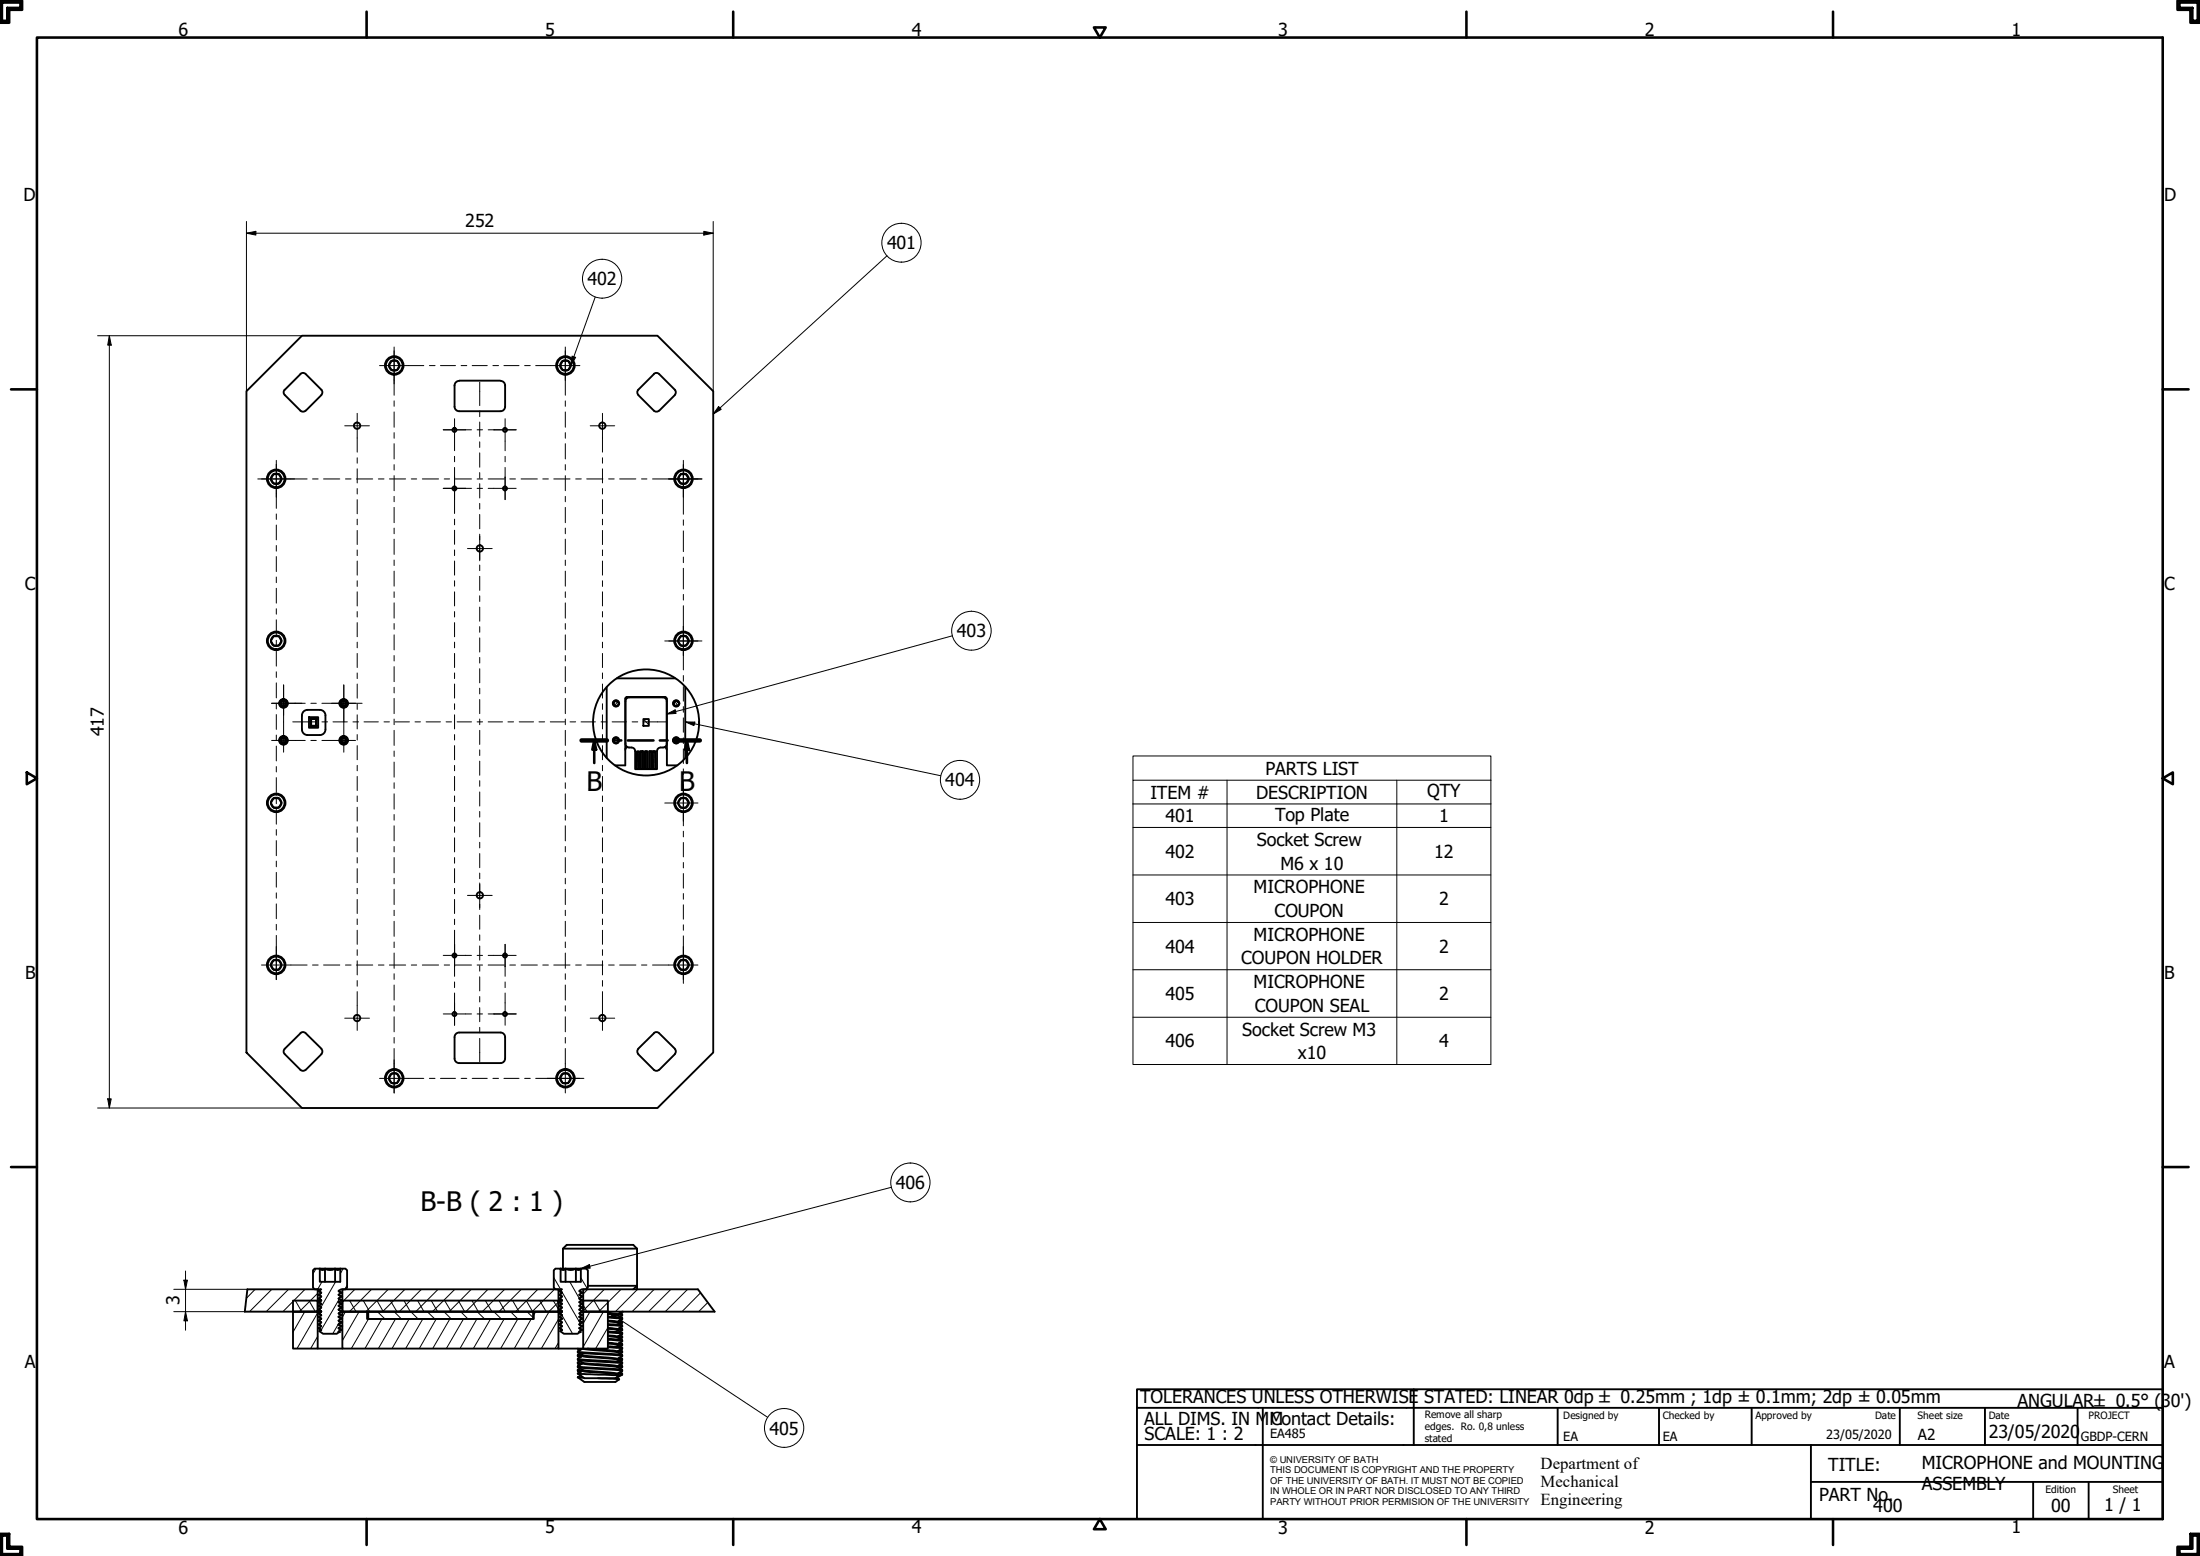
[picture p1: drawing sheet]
<svg xmlns="http://www.w3.org/2000/svg" width="594mm" height="420mm" viewBox="0 0 594 420" stroke-linecap="round" stroke-linejoin="round" font-family="sans-serif">
<!-- layer: Hatch (ISO) -->
<g fill="none" stroke="#000" stroke-width=".27">
<path d="M166.4 199.3l-.5 .3M166.8 189.4l-.7 1.1M173.7 194.2l1.5 1.5M182.1 199.6l1.2 .7M182.3 189.4l.6 1.1M68.9 348.1l-2.4 2.5M73.4 348.1l-6 6.1M77.9 348.1l-6 6.1M79.8 351.2l1.7 3M82.3 354.2l-3.2 5.5M82.4 348.1l-6 6.1M83.4 351.2l1.8 3"/>
<path d="M85.3 342.6l-.8 1.4M85.8 353.7l-.5 .5M85.8 349.2l-5 5M85.8 354.5l-5.6 9.7M86.4 353.4l-.2 .3M86.7 359.2l-.2 .4M86.9 346.1l-1.1 2M90.6 346.1l-3.9 6.9M91.6 350.8l-4.9 8.3M91.8 356.8l-1.9 3.4M92 350l-.1 .3M92.5 354.1v.1"/>
<path d="M92.6 342.6l-.7 1.4M93.3 354.2l-.8 1.4M93.7 347.1l-.6 1M94.4 351.2l1.7 3M95.8 348.1l-3.3 3.5M97 354.2l-4.5 7.8M98.1 351.2l1.7 3M99.5 356.2l-4.6 8M100.3 348.1l-5.9 6.1M101.8 351.2l1.7 3M101.9 354.2l2 2M103.1 356.2l-4.5 8"/>
<path d="M104.8 348.1l-6 6.1M105.4 351.2l1.8 3M106.4 354.2l2 2M106.8 356.2l-4.6 8M109.1 351.2l1.7 3M109.3 348.1l-6 6.1M110.5 356.2l-4.6 8M110.9 354.2l2 2M112.8 351.2l1.7 3M113.8 348.1l-6 6.1M114.2 356.2l-4.7 8M115.4 354.2l2 2"/>
<path d="M116.5 351.2l1.7 3M117.8 356.2l-4.6 8M118.3 348.1l-6 6.1M119.9 354.2l2 2M120.1 351.2l1.8 3M121.5 356.2l-4.7 8M122.8 348.1l-6 6.1M123.8 351.2l1.7 3M124.4 354.2l2 2M125.2 356.2l-4.7 8M127.3 348.1l-6 6.1M127.4 351.2l1.8 3"/>
<path d="M128.8 356.2l-4.6 8M128.8 354.2l2.1 2M131.1 351.2l1.7 3M131.8 348.1l-6 6.1M132.5 356.2l-4.7 8M133.3 354.2l2.1 2M134.7 351.2l1.8 3M136.1 356.2l-4.6 8M136.3 348.1l-6.1 6.1M137.9 354.2l1.9 2-4.6 8M138.4 351.2l1.7 3M140.8 348.1l-6.1 6.1"/>
<path d="M142.1 351.2l1.7 3M142.3 354.2l1.7 1.6M143.4 356.2l-4.5 8M144.7 354.2l-.6 .9M145.2 348.1l-5.9 6.1M145.7 351.2l1.8 3M148.3 354.2l-5.8 10M149.4 351.2l1.4 2.3M149.5 345l1.9 3.1M149.7 348.1l-6 6.1M150.8 351.6l-2.6 2.6M150.8 356.2l-4.6 8"/>
<path d="M151.3 354.4l.3 .5M151.4 348.3l5.3 9.1M151.8 355.2l2.8 5M153.9 346.1l2.9 5.2M156.8 345l1.8 2.9M157 358l.1 .1M157.5 352.4l1 1.8M158.7 348.1l-1.2 1.3M159.3 354.2l-1.8 3.2M160.4 351.2l1.8 3M162.9 354.2l-5.4 9.5M163.2 348.1l-5.7 5.8"/>
<path d="M164.1 351.2h.1M164.1 358.5l-3.3 5.7M167.7 348.1l-6 6.1M172.1 348.1l-5.9 6.1M176.7 348.1l-6 6.1M181.2 348.1l-6.1 6.1M185.7 348.1l-6.1 6.1M189.2 349.1l-5.1 5.1M191.1 351.7l-2.4 2.5M85.8 360.8l-1.9 3.4M150.8 362.6l-.9 1.6"/>
</g>
<!-- layer: Visible (ISO) -->
<g fill="none" stroke="#000" stroke-width=".51">
<path d="M81.5 90.7h96l15.1 14.9v178.6l-15.1 15h-96l-15-15v-178.6zM105.7 97.5l-.7 1.2 .7 1.2h1.5l.7-1.2-.7-1.2M105.7 97.5h1.5M105.7 97.5a1.43 1.43 0 0 0-.3 2.1 1.43 1.43 0 0 0 2.2 0 1.43 1.43 0 0 0-.4-2.1M105.7 97.5l.8-.2 .7 .2M152 97.5h1.4l.7 1.2-.7 1.2h-1.4l-.7-1.2zM76.9 106.7l4.3 4.2M81.1 110.9a.98 .98 0 0 0 1.4 0M82.5 101a.92 .92 0 0 0-1.3 0l-4.3 4.2a.98 .98 0 0 0 0 1.4M82.5 101l4.3 4.3M86.8 105.2a.98 .98 0 0 1 0 1.4M86.8 106.7l-4.3 4.2"/>
<path d="M122.7 104.1v5.7M122.7 109.8a1.24 1.24 0 0 0 1.3 1.2h11.1a1.24 1.24 0 0 0 1.3-1.2M122.7 104.1a1.24 1.24 0 0 1 1.3-1.3h11.1a1.37 1.37 0 0 1 1.3 1.3M136.4 104.1v5.7M172.3 106.7l4.3 4.2M176.6 110.9a.98 .98 0 0 0 1.4 0M176.6 101a.98 .98 0 0 1 1.4 0M176.6 101l-4.2 4.2a.98 .98 0 0 0 0 1.4M178 101l4.2 4.3M182.2 105.2a.98 .98 0 0 1 0 1.4M182.2 106.7l-4.2 4.2M73.9 128.1h1.4l.7 1.2-.7 1.2h-1.4l-.7-1.2z"/>
<path d="M183.8 128.1l-.7 1.2 .7 1.2h1.4l.8-1.2-.8-1.2M183.8 128.1h1.4M183.8 128.1a1.43 1.43 0 0 0-.3 2.1 1.43 1.43 0 0 0 2.2 0 1.43 1.43 0 0 0-.4-2.1M183.8 128.1l.8-.2 .7 .2M73.9 171.8h1.4l.7 1.3-.7 1.2h-1.4l-.7-1.2zM183.8 171.8l-.7 1.3 .7 1.2h1.4l.8-1.2-.8-1.3M183.8 171.8h1.4M183.8 171.8a1.43 1.43 0 0 0-.3 2.2 1.43 1.43 0 0 0 2.2 0 1.43 1.43 0 0 0-.4-2.2M183.8 171.8l.8-.2 .7 .2M76.2 190.5l-.3-.6 .3-.6h.7l.3 .6-.3 .6M76.2 190.5h.7M76.2 190.5a.67 .67 0 0 1-.2-1 .67 .67 0 0 1 1.1 0 .67 .67 0 0 1-.2 1"/>
<path d="M81.5 197a1.49 1.49 0 0 0 1.5 1.5M83 191.7h3.4M83 198.5h3.4M83 191.7a1.49 1.49 0 0 0-1.5 1.5v3.8M83.4 193.7h2.5v2.8h-2.5zM83.9 194.2h1.5v1.8v-1.8h-1.4v1.8h1.4h-1.5zM84 194.2h1.4l-.1 .1M84.1 195.9l-.1 .1h1.4l-.1-.1M84.1 194.3l-.1-.1v1.8M85.4 194.2v1.8M86.4 191.7a1.49 1.49 0 0 1 1.5 1.5v3.8M87.9 197a1.49 1.49 0 0 1-1.5 1.5"/>
<path d="M92.5 190.5l-.4-.6 .4-.6h.7l.3 .6-.3 .6M92.5 190.5h.7M92.5 190.5h.6M92.5 190.5a.67 .67 0 0 1-.2-1 .67 .67 0 0 1 1 0 .67 .67 0 0 1-.2 1M163.8 185.5v19.1M165.7 189.9l.3 .6h.9a.77 .77 0 0 1-1.2-.1 .77 .77 0 0 1 .4-1.2 .77 .77 0 0 1 1 .7 .67 .67 0 0 0-.7-.6 .67 .67 0 0 0-.7 .6M165.7 199.9l.3 .6 .5 .1 .4-.2M165.7 199.9a.67 .67 0 0 1 .7-.6 .67 .67 0 0 1 .7 .6 .77 .77 0 0 0-1-.7 .77 .77 0 0 0-.4 1.2 .77 .77 0 0 0 1.2 0M166.6 183.2h15.8M167.1 189.9l-.2 .6M167.1 199.9l-.2 .5M168.9 189.3v11.6a.98 .98 0 0 0 1 .9"/>
<path d="M169.9 188.3h9.1a.98 .98 0 0 1 1 1M169.9 188.3a.98 .98 0 0 0-1 1M173.7 194.2h1.5v1.8h-1.5zM180 189.3v11.6a1.15 1.15 0 0 1-1.6 .9 .98 .98 0 0 0-1 1M180 188.7l-.4-.5h-10.3l-.4 .2-.1 18.3h-2.7M180.1 188.7v18h2.8M182 199.9a.67 .67 0 0 1 .7-.6 .67 .67 0 0 1 .6 .6 .75 .75 0 0 0-.9-.8 .75 .75 0 0 0-.5 1.1 .75 .75 0 0 0 1.2 .2M182 189.9l.1 .5a.63 .63 0 0 0 1 .1 .75 .75 0 0 1-1.2-.2 .75 .75 0 0 1 .5-1.1 .75 .75 0 0 1 .9 .7 .67 .67 0 0 0-.7-.6 .67 .67 0 0 0-.6 .6M182 199.9l.2 .6 .6 .1 .3-.2M183.3 189.9l-.2 .6M183.3 199.9l-.2 .5M185 185.5v19.2"/>
<path d="M73.9 215.6h1.4l.7 1.2-.7 1.2h-1.4l-.7-1.2zM76.2 200.5l-.3-.6 .3-.5h.7l.3 .5-.3 .6M76.2 200.5h.7M76.2 200.5a.67 .67 0 0 1-.2-1 .67 .67 0 0 1 1.1 0 .67 .67 0 0 1-.2 1M92.5 200.5l-.4-.6 .4-.5h.7l.3 .5-.3 .6M92.5 200.5h.7M92.5 200.5h.6M92.5 200.5a.67 .67 0 0 1-.2-1 .67 .67 0 0 1 1 0 .67 .67 0 0 1-.2 1M169.4 201.7l-.4 .3-.2 .4M169.9 201.8a1.22 1.22 0 0 1 1.6 1M171.5 202.9v4.8h.5M172 207.7v-4.8h.6l-.1 4.8h.5v-4.8h.6v4.8h.6"/>
<path d="M172 202.9h.6l-.1 4.8h-.5zM173 202.9h.6v4.8h-.6zM174.2 207.7v-4.8h.6v4.8h.5M174.2 202.9h.6v4.8h-.6zM175.3 207.7v-4.8h.6v4.8h.4M175.3 202.9h.6v4.8h-.6zM176.3 202.9h.6l.1 4.8h-.7zM177.4 202.9v4.8h-.4l-.1-4.8h-.6v4.8M179.5 201.7l.4 .3 .1 .4M183.8 218l-.7-1.2 .7-1.2h1.4l.8 1.2-.8 1.2M183.8 218h1.4M183.8 218a1.43 1.43 0 0 1-.3-2.1 1.43 1.43 0 0 1 2.2 0 1.43 1.43 0 0 1-.4 2.1"/>
<path d="M183.8 218l.8 .2 .7-.2M73.9 259.3h1.4l.7 1.3-.7 1.2h-1.4l-.7-1.2zM81.1 279a.98 .98 0 0 1 1.4 0M81.2 279l-4.3 4.2a.98 .98 0 0 0 0 1.4l4.3 4.3a.99 .99 0 0 0 1.3 0M82.5 279l4.3 4.2M176.6 279a.98 .98 0 0 1 1.4 0M176.6 279l-4.2 4.2a.98 .98 0 0 0 0 1.4l4.2 4.3M178 279l4.2 4.2M183.8 261.8l-.7-1.2 .7-1.3h1.4l.8 1.3-.8 1.2M183.8 261.8h1.4M183.8 261.8a1.43 1.43 0 0 1-.3-2.2 1.43 1.43 0 0 1 2.2 0 1.43 1.43 0 0 1-.4 2.2M183.8 261.8l.8 .2 .7-.2"/>
<path d="M86.8 283.2a.98 .98 0 0 1 0 1.4M86.8 284.6l-4.3 4.3M105.7 289.9h1.5l.7 1.3-.7 1.3h-1.5l-.7-1.3zM122.7 280.1v5.7M122.7 285.8a1.24 1.24 0 0 0 1.3 1.3h11.1a1.24 1.24 0 0 0 1.3-1.3M122.7 280a1.24 1.24 0 0 1 1.3-1.2h11.2a1.24 1.24 0 0 1 1.2 1.2M136.4 280.1v5.7M152 289.9h1.4l.7 1.3-.7 1.3h-1.4l-.7-1.3zM176.6 288.9a.98 .98 0 0 0 1.4 0M182.2 283.2a.98 .98 0 0 1 0 1.4M182.2 284.6l-4.2 4.3M152 337.2h20"/>
<path d="M172 337.2l-1-1.1h-18l-1 1.1v5.4M172 337.2v10.9M66.8 348.1h19v6.1h-19.7M79.1 354.2h6.7v10h-6.7zM79.1 351.2h6.7v3h-6.7zM85.8 354.2h.9M85.8 351.2h.9M86.1 351.6l.6 .4M86.1 355.6l.6 .4M86.1 348.7l.6 .3M86.1 349.7l.6 .4M86.1 350.7l.6 .4"/>
<path d="M86.1 352.7l.6 .3M86.1 354.7l.6 .4M86.1 356.7l.6 .3M86.1 357.7l.6 .4M86.1 358.7l.6 .4M86.4 342.6h5.5l-.7 .3-.7-.3a2.64 2.64 0 0 1-2.7 0l-.7 .3zM86.7 351.2l-.6 .3 .6 .5-.6 .5 .6 .5-.6 .5 .6 .7M86.7 354.2l-.6 .4 .6 .5-.6 .4 .6 .5-.6 .5 .6 .5-.6 .5 .6 .6-.6 .5 .6 .5-.5 .4 1 .7h3.7l.7-.5-.2-.2 .7-.3v-.2l-.7-.3M87.8 342.6v3.5M90.5 342.6v3.5M91.4 350.7l.7-.5-.7-.5 .7-.7-.7-.5 .7-.4h1.2l.4-.4v-4.7l-.4-.4h-1.4v3.5h-5.5v-3.5h-1.4l-.5 .4v4.7l.5 .4h1.7l-.6 .4 .6 .5-.6 .5 .6 .6-.6 .6 .6 .5M91.4 350.7l.7 .4"/>
<path d="M91.4 354.7l.7 .4M91.4 358.7l.7 .4M91.4 348.7l.7 .3M92.1 351.1l-.7 .4 .7 .5-.7 .5 .7 .5-.7 .5 .7 .6-.7 .5 .7 .5-.7 .4 .7 .5-.7 .5 .7 .7-.7 .5 .7 .5-.7 .5M92.1 354.2h.4M92.1 351.2h.4M92.5 348.1h58.3v6.1h-58.3zM92.5 354.2h6.6v2h45v-2h6.7v10h-58.3zM92.5 351.2h58.3v3h-58.3zM99.4 354.2h44.6v2h-44.6zM150.8 354.2h1M150.8 351.2h1"/>
<path d="M151.1 351.6l.7 .4M151.1 355.6l.7 .4M151.1 348.7l.7 .3M151.1 349.7l.7 .4M151.1 350.7l.7 .4M151.1 352.7l.7 .3M151.1 354.7l.7 .4M151.1 356.7l.7 .3M151.1 357.7l.7 .4M151.1 358.7l.7 .4M151.4 342.6h5.4a.77 .77 0 0 1-1.3 0 2.75 2.75 0 0 1-2.8 0 .77 .77 0 0 1-1.3 0zM151.8 351.2l-.7 .3 .7 .5-.7 .5 .7 .5-.7 .5 .7 .7"/>
<path d="M151.8 354.2l-.7 .4 .7 .5-.7 .4 .7 .5-.7 .5 .7 .5-.7 .5 .7 .6-.7 .5 .7 .5-.5 .4 1 .7h3.7l.6-.5-.1-.2 .6-.3v-.2l-.6-.3M152.7 342.6v3.5M155.5 342.6v3.5M156.5 350.7l.6-.5-.6-.5 .6-.7-.6-.5 .6-.4h1.1l.5-.4v-4.7l-.5-.4h-1.4v3.5h-5.4v-3.5h-1.4l-.5 .4v4.7l.5 .4h1.8l-.7 .4 .7 .5-.7 .5 .7 .6-.7 .6 .7 .5M156.5 350.7l.6 .4M156.5 354.7l.6 .4M156.5 358.7l.6 .4M156.5 348.7l.6 .3M157.1 351.1l-.6 .4 .6 .5-.6 .5 .6 .5-.6 .5 .6 .6-.6 .5 .6 .5-.6 .4 .6 .5-.6 .5 .6 .5-.6 .5 .6 .7-.6 .5M157.1 354.2h.4M157.1 351.2h.4M157.5 354.2h6.6v10h-6.6z"/>
<path d="M157.5 351.2h6.6v3h-6.6zM158.7 347.2h13.3l-1 .9M164.1 359.8l3.9 .4-1.3 .7M164.1 357.8l3.9 .4M164.1 355.8l3.9 .4-1.3 .7M164.1 359.5l3.9 .4M164.1 357.5l3.7 .3 .2 .1v.3M164.1 355.5l3.9 .4M164.1 358.6l2.6 .3M164.1 356.6l2.6 .3M164.1 354.6l2.6 .3M164.1 358.8l2.6 .3"/>
<path d="M164.1 356.8l1 .1a4.1 4.1 0 0 1 2.9 1M164.1 354.8l2.6 .3M166.7 358.9l1.3 .3M166.7 357l1.3 .2M166.7 354.9l1.3 .3M166.7 354.9v.2M166.7 356.9v.3M166.7 358.9v.2M166.7 359.1l1.3 .8M166.7 355.1l1.3 .8M167.1 358.8l.9 .1v.3M167.1 356.7l.9 .2"/>
<path d="M167.1 354.8l.9 .1v.3M167.4 358.6l.6 .3M167.4 356.5l.6 .4M167.4 354.6l.6 .3M168 355.9v.3M168 356.9v.3M168 359.9v.3M168 359.2l-.6 .3M168 357.2l-.6 .3M168 355.2l-.6 .3M168 358.2l-1.3 .7M168 354.2l-1.3 .7"/>
<path d="M188.5 348.1h-31v6.1h35.5M85.8 364.2h6.7M150.8 364.2h6.7M156 370.2l1 .2M156 367.9l.1 .3 .9 .1M156 366.2l1 .2M156 364.2l1 .1M156 367.9l1.3 .3M156 365.9l1.3 .2-1.3 .8 .3 .1 11.7 .9M156 371.9l1.6 .1M156 369.2l12 1M156 366.9l.1 .3 1 .2 8.6 .5 2.3 .3-1.3 .7"/>
<path d="M156 365.2l12 1M156 368.9l1.5 .3 9.4 .5 1 .2 .1 .3M156 364.9l12 1M156 369.2a9.3 9.3 0 0 0 5.4 1.2l5.3 .5M156 367.2a8.7 8.7 0 0 0 5.4 1.1l5.3 .6M156 365.2a9.3 9.3 0 0 0 5.4 1.2l5.3 .5M156 364.9l1.3-.7 9.4 .9 1.3 .8M156 370.9l11.2 .6M156 371.9l1.8 1.3h8.4l1-.7M156 364.9v.3M156 365.9v.3M156 368.9v.3"/>
<path d="M156 369.9v.3M156 370.2l.7 .4M156 368.2l.7 .3M156 366.2l.7 .4M156 364.2l.7 .3M156 370.9l1.8 1.3h8.4l1-.7M156.7 369.5l-.7 .4 1.3 .2M156.7 367.5l-.7 .4M156.7 365.5l-.7 .4M156.8 371.5l-.8 .4M157.3 370.2l9.4 .9M157.3 368.2l9.4 .9 1.3 .8"/>
<path d="M157.3 365.9v.3l.8 .2 8.6 .7M157.3 368v.2M157.3 369.9v.3M157.3 370.1l-1.3 .8M157.3 368.2l-1.3 .7M158.7 364.2l6.8 .5 1.2 .2M161.5 372.2l5.7 .3M164.1 363.8l3.9 .4-1.3 .7M164.1 361.8l3.9 .4M164.1 363.5l3.9 .4M164.1 361.5l3.7 .3 .2 .1v.3M164.1 362.6l2.6 .3"/>
<path d="M164.1 360.6l2.6 .3M164.1 362.8l2.6 .3M164.1 360.8l1 .1a4.1 4.1 0 0 1 2.9 1M166.4 372l.3 .2M166.6 371.8l.1 .4M166.7 370.9l1.3 .3-1.3 .8M166.7 369l1.3 .2M166.7 366.9l1.3 .3-.6 .3M166.7 365l1.3 .2M166.7 362.9l1.3 .3M166.7 361l1.3 .2M166.7 360.9v.3"/>
<path d="M166.7 362.9v.2M166.7 364.9v.3M166.7 366.9v.2M166.7 368.9v.3M166.7 370.9v.2M166.7 372.2l.5 .3M166.7 371.1l.5 .4M166.7 367.1l1.3 .8M166.7 363.1l1.3 .8M167.1 370.8l.9 .1v.2M167.1 368.7l.9 .2M167.1 366.8l.9 .1v.2"/>
<path d="M167.1 364.7l.9 .2M167.1 362.8l.9 .1v.3M167.1 360.7l.9 .2M167.4 370.6l.6 .3M167.4 368.5l.6 .4M167.4 366.6l.6 .3M167.4 364.5l.6 .4M167.4 362.6l.6 .3M167.4 360.5l.6 .4M168 360.9v.3M168 363.9v.3M168 364.9v.3"/>
<path d="M168 365.9v.3M168 367.9v.3M168 368.9v.3M168 369.2l-.6 .3M168 365.2l-.6 .3M168 363.2l-.6 .3M168 361.2l-.6 .3M168 370.2l-1.3 .7M168 366.2l-1.3 .7M168 362.2l-1.3 .7"/>
<circle cx="106.5" cy="98.7" r="2.25"/>
<circle cx="106.5" cy="98.7" r="2.51"/>
<circle cx="152.7" cy="98.7" r="1.43"/>
<circle cx="152.7" cy="98.7" r="2.25"/>
<circle cx="152.7" cy="98.7" r="2.51"/>
<circle cx="96.4" cy="114.9" r=".86"/>
<circle cx="122.7" cy="116.1" r=".54"/>
<circle cx="136.4" cy="116.1" r=".54"/>
<circle cx="162.7" cy="114.9" r=".86"/>
<circle cx="74.6" cy="129.3" r="1.43"/>
<circle cx="74.6" cy="129.3" r="2.25"/>
<circle cx="74.6" cy="129.3" r="2.51"/>
<circle cx="122.7" cy="131.9" r=".54"/>
<circle cx="136.4" cy="131.9" r=".54"/>
<circle cx="184.6" cy="129.3" r="2.25"/>
<circle cx="184.6" cy="129.3" r="2.51"/>
<circle cx="129.6" cy="148.1" r=".86"/>
<circle cx="74.6" cy="173" r="1.43"/>
<circle cx="74.6" cy="173" r="2.25"/>
<circle cx="74.6" cy="173" r="2.51"/>
<circle cx="184.6" cy="173" r="2.25"/>
<circle cx="184.6" cy="173" r="2.51"/>
<circle cx="76.5" cy="189.9" r="1.17"/>
<circle cx="76.5" cy="199.9" r="1.17"/>
<circle cx="76.5" cy="189.9" r="1.05"/>
<circle cx="76.5" cy="199.9" r="1.05"/>
<circle cx="92.8" cy="189.9" r="1.17"/>
<circle cx="92.8" cy="199.9" r="1.17"/>
<circle cx="92.8" cy="189.9" r="1.05"/>
<circle cx="92.8" cy="199.9" r="1.05"/>
<circle cx="166.3" cy="189.9" r=".86"/>
<circle cx="166.3" cy="199.9" r=".86"/>
<circle cx="174.5" cy="195.1" r="14.3"/>
<circle cx="182.6" cy="189.9" r=".86"/>
<circle cx="182.6" cy="199.9" r=".86"/>
<circle cx="74.6" cy="216.8" r="2.51"/>
<circle cx="74.6" cy="216.8" r="1.43"/>
<circle cx="74.6" cy="216.8" r="2.25"/>
<circle cx="184.6" cy="216.8" r="2.51"/>
<circle cx="184.6" cy="216.8" r="2.25"/>
<circle cx="122.7" cy="258" r=".54"/>
<circle cx="129.6" cy="241.8" r=".86"/>
<circle cx="136.4" cy="258" r=".54"/>
<circle cx="74.6" cy="260.6" r="2.51"/>
<circle cx="74.6" cy="260.6" r="1.43"/>
<circle cx="74.6" cy="260.6" r="2.25"/>
<circle cx="96.4" cy="274.9" r=".86"/>
<circle cx="122.7" cy="273.8" r=".54"/>
<circle cx="136.4" cy="273.8" r=".54"/>
<circle cx="162.7" cy="274.9" r=".86"/>
<circle cx="184.6" cy="260.6" r="2.51"/>
<circle cx="184.6" cy="260.6" r="2.25"/>
<circle cx="106.5" cy="291.2" r="2.51"/>
<circle cx="106.5" cy="291.2" r="1.43"/>
<circle cx="106.5" cy="291.2" r="2.25"/>
<circle cx="152.7" cy="291.2" r="2.51"/>
<circle cx="152.7" cy="291.2" r="1.43"/>
<circle cx="152.7" cy="291.2" r="2.25"/>
</g>
<g fill="#000">
<circle cx="84" cy="194.2" r=".25"/>
<circle cx="84" cy="196" r=".25"/>
<circle cx="85.4" cy="194.2" r=".25"/>
<circle cx="85.4" cy="196" r=".25"/>
<circle cx="86.1" cy="354.7" r=".25"/>
<circle cx="86.1" cy="353.7" r=".25"/>
<circle cx="86.1" cy="357.7" r=".25"/>
<circle cx="86.1" cy="356.7" r=".25"/>
<circle cx="86.1" cy="348.7" r=".25"/>
<circle cx="86.1" cy="349.7" r=".25"/>
<circle cx="86.1" cy="350.7" r=".25"/>
<circle cx="86.1" cy="352.7" r=".25"/>
<circle cx="86.1" cy="358.7" r=".25"/>
<circle cx="91.6" cy="359.7" r=".25"/>
<circle cx="92.1" cy="352" r=".25"/>
<circle cx="92.1" cy="353" r=".25"/>
<circle cx="92.1" cy="356" r=".25"/>
<circle cx="92.1" cy="349" r=".25"/>
<circle cx="92.1" cy="354.1" r=".25"/>
<circle cx="92.1" cy="350.1" r=".25"/>
<circle cx="92.1" cy="357" r=".25"/>
<circle cx="92.1" cy="358.1" r=".25"/>
<circle cx="151.1" cy="353.7" r=".25"/>
<circle cx="151.1" cy="354.7" r=".25"/>
<circle cx="151.1" cy="348.7" r=".25"/>
<circle cx="151.1" cy="349.7" r=".25"/>
<circle cx="151.1" cy="357.7" r=".25"/>
<circle cx="151.1" cy="350.7" r=".25"/>
<circle cx="151.1" cy="352.7" r=".25"/>
<circle cx="151.1" cy="356.7" r=".25"/>
<circle cx="151.1" cy="358.7" r=".25"/>
<circle cx="156.6" cy="359.7" r=".25"/>
<circle cx="157.1" cy="352" r=".25"/>
<circle cx="157.1" cy="354.1" r=".25"/>
<circle cx="157.1" cy="357" r=".25"/>
<circle cx="157.1" cy="358.1" r=".25"/>
<circle cx="157.1" cy="349" r=".25"/>
<circle cx="157.1" cy="350.1" r=".25"/>
<circle cx="157.1" cy="353" r=".25"/>
<circle cx="157.1" cy="356" r=".25"/>
<circle cx="168" cy="354.2" r=".25"/>
<circle cx="156" cy="371.9" r=".25"/>
<circle cx="156" cy="370.9" r=".25"/>
</g>
<!-- layer: Break Line (ISO) -->
<path d="M66.8 348.1l-.7 6.1M188.5 348.1l4.5 6.1" fill="none" stroke="#000" stroke-width=".51"/>
<!-- layer: Section Line (ISO) -->
<path d="M157 199.9h6.9M160.5 199.9l.5 2.5h-1zM160.5 199.9v6.1M165.7 199.9h2.1M169.5 199.9h7M178.2 199.9h2.1M182.1 199.9h6.9M185.5 199.9l.5 2.5h-1zM185.5 199.9v6.1" fill="none" stroke="#000" stroke-width=".7"/>
<path d="M157 199.9h6.9M182.1 199.9h6.9" fill="none" stroke="#000" stroke-width="1.2"/>
<g fill="#000">
<path d="M160.5 199.9l.5 2.5h-1z" fill-rule="evenodd"/>
<path d="M185.5 199.9l.5 2.5h-1z" fill-rule="evenodd"/>
</g>
<!-- layer: Border (ISO) -->
<g fill="none" stroke="#000" stroke-width=".7">
<path d="M0 .2h6v2.4h-3.5v3.5h-2.5zM.5 .7h5v1.4h-3.5v3.5h-1.5zM10 10.1h574v400.1h-574zM99 3.2v6.9M198 3.2v6.9M295.4 7.4h3.2l-1.6 2.7zM396 3.2v6.9M495 3.2v6.9M588 .2h6v5.9h-2.5v-3.5h-3.5zM588.5 .7h5v4.9h-1.5v-3.5h-3.5zM3 105.1h7M584 105.1h7"/>
<path d="M7.2 208.6l2.8 1.6-2.8 1.6zM584 210.2l2.7-1.6v3.2zM3 315.1h7M584 315.1h7M0 414.2h2.5v3.5h3.5v2.5h-6zM.5 414.6h1.5v3.6h3.5v1.5h-5zM99 410.2v7M198 410.2v7M297 410.2l1.6 2.7h-3.2zM396 410.2v7M495 410.2v7M591.5 414.2h2.5v6h-6v-2.5h3.5z"/>
<path d="M592 414.6h1.5v5.1h-5v-1.5h3.5z"/>
</g>
<!-- layer: Title (ISO) -->
<g fill="none" stroke="#000" stroke-width=".51">
<path d="M381.8 375.1v15.1M307 380.2v-5.1h277v5.1M307 380.2h277v30h-277zM307 390.2h277M341 380.2v30M420.6 380.2v10M448 380.2v10M473 380.2v10M489 390.2v20M513 380.2v10M536 380.2v10M561 380.2v10"/>
<path d="M489 400.2h95M549 400.2v10M564 400.2v10"/>
</g>
<!-- layer: Symbol (ISO) -->
<g fill="none" stroke="#000" stroke-width=".27">
<path d="M162.5 70h.2M162.5 70a5.2 5.2 0 0 0-5.2 5.3 5.2 5.2 0 0 0 5.2 5.2M162.7 70a5.2 5.2 0 0 1 5.2 5.3 5.2 5.2 0 0 1-5.2 5.2M239.5 69.1l-46.9 42.7M243.3 60.3a5.2 5.2 0 0 1 5.4 5.2 5.2 5.2 0 0 1-5.4 5.3M243.4 60.3a5.2 5.2 0 0 0-5.3 5.2 5.2 5.2 0 0 0 5.3 5.3M160.7 80.2l-6.5 18.4 1.2-2.1-.9-.3-.4 2.4M162.5 80.6h.2M194.1 109.8l.7 .7-2.2 1.3zM257.2 171.7l-72.5 19.9M262.2 165.1a5.2 5.2 0 0 0-5.2 5.2 5.2 5.2 0 0 0 5.2 5.3M262.3 165h.1"/>
<path d="M262.4 165.1a5.2 5.2 0 0 1 5.3 5.3 5.2 5.2 0 0 1-5.4 5.2M180 192.8l2.3-1.1 .3 .9zM184.5 191.6l-4.5 1.2M185 194.9l2.6 .1-.2 .9zM185 194.9l69 14.6M305.9 210.7v-6.6h96.7v6.6M305.9 217.1h96.7M331.3 210.7v76.7M377.2 210.7v76.7M402.6 210.7h-96.7v6.4M402.6 210.7v76.7h-96.7v-70.3M305.9 223.4h96.7"/>
<path d="M305.9 236.3h96.7M305.9 249.1h96.7M305.9 261.9h96.7M305.9 274.7h96.7M245.7 314a5.2 5.2 0 0 1 5.4 5.3 5.2 5.2 0 0 1-5.4 5.2M245.8 314a5.2 5.2 0 0 0-5.3 5.3 5.2 5.2 0 0 0 5.3 5.2M240.7 320.6l-83.9 22M156.8 342.6l2.3-1.1 .3 .9zM164.1 354.2l2.4 .9-.6 .9zM164.1 354.2l43.2 28.5M211.6 380.3h.2M211.6 390.8h.2"/>
<path d="M211.7 380.3a5.2 5.2 0 0 0-5.3 5.3 5.2 5.2 0 0 0 5.3 5.2M211.8 380.3a5.2 5.2 0 0 1 5.2 5.3 5.2 5.2 0 0 1-5.2 5.2"/>
<circle cx="259.2" cy="210.6" r="5.3"/>
</g>
<g fill="#000">
<path d="M154.5 96.2l.9 .3-1.3 2.2z" fill-rule="evenodd"/>
<path d="M194.1 109.8l.7 .7-2.2 1.3z" fill-rule="evenodd"/>
<path d="M180 192.8l2.3-1.1 .3 .9z" fill-rule="evenodd"/>
<path d="M185 194.9l2.6 .1-.2 .9z" fill-rule="evenodd"/>
<path d="M156.8 342.6l2.3-1.1 .3 .9z" fill-rule="evenodd"/>
<path d="M164.1 354.2l2.4 .9-.6 .9z" fill-rule="evenodd"/>
</g>
<!-- layer: Centerline (ISO) -->
<g fill="none" stroke="#000" stroke-width=".27">
<path d="M102.5 98.7h11.9M106.4 94.7v12M116 98.7h1.5M118.9 98.7h4.1M124.5 98.7h1.5M127.5 98.7h4.1M133.1 98.7h1.5M136.1 98.7h4M141.7 98.7h1.5M144.7 98.7h11.9M152.7 94.7v12M96.5 111.6v10.5"/>
<path d="M106.4 108.2v1.5M106.4 111.2v4.2M106.4 116.8v1.5M106.4 119.8v4.1M119.7 116.1h7.6M122.7 113.1v8.6M128.8 116.1h1.5M129.5 103.2v6.3M129.5 111v1.5M129.5 114v3.8M129.5 119.3v1.5M131.8 116.1h7.6"/>
<path d="M136.4 113.1v8.6M152.7 108.2v1.5M152.7 111.2v4.2M152.7 116.8v1.5M152.7 119.8v4.1M162.7 111.6v10.5M70.6 129.3h12.3M74.6 125.4v11.9M74.6 138.8v1.5M84.4 129.3h1.5M87.4 129.3h4.4M93.3 129.3h1.5"/>
<path d="M96.3 129.3h4.3M96.5 123.6v1.5M96.5 126.6v3.8M96.5 131.9v1.5M96.5 134.9v3.8M102.2 129.3h1.5M105.2 129.3h4.3M106.4 125.5v1.4M106.4 128.4v4.1M106.4 134v1.5M106.4 137v4.1M111.1 129.3h1.4"/>
<path d="M114 129.3h4.4M119.7 131.9h7.6M120 129.3h1.4M122.7 123.2v1.5M122.7 126.2v12.5M122.9 129.3h4.4M128.8 129.3h1.5M128.8 131.9h1.5M129.5 122.3v3.9M129.5 127.6v1.5M129.5 130.6v3.9M129.5 135.9v1.6"/>
<path d="M129.5 138.9v3.9M131.8 129.3h4.4M131.8 131.9h7.6M136.4 123.2v1.5M136.4 126.2v8.7M137.7 129.3h1.5M140.7 129.3h4.4M146.6 129.3h1.5M149.5 129.3h4.4M152.7 125.5v1.4M152.7 128.4v4.1M152.7 134v1.5"/>
<path d="M152.7 137v4.1M155.4 129.3h1.6M158.4 129.3h4.4M162.7 123.6v1.5M162.7 126.6v3.8M162.7 131.9v1.5M162.7 134.9v3.8M164.3 129.3h1.6M167.3 129.3h4.4M173.2 129.3h1.5M176.2 129.3h12.3M184.5 125.4v13.5"/>
<path d="M74.6 141.8v4M74.6 147.3v1.5M74.6 150.3v4M74.6 155.8v1.5M74.6 158.9v4M96.5 140.2v1.5M96.5 143.2v3.8M96.5 148.5v1.5M96.5 151.5v3.8M96.5 156.8v1.5M96.5 159.8v3.8M106.4 142.6v1.5"/>
<path d="M106.4 145.6v4.1M106.4 151.2v1.5M106.4 154.2v4.1M106.4 159.8v1.5M122.7 140.2v1.5M122.7 143.2v3.8M122.7 148.5v1.5M122.7 151.5v3.8M122.7 156.8v1.5M122.7 159.8v3.8M129.5 144.3v1.5M129.5 147.3v3.8"/>
<path d="M129.5 152.6v1.5M129.5 155.6v3.8M152.7 142.6v1.5M152.7 145.6v4.1M152.7 151.2v1.5M152.7 154.2v4.1M152.7 159.8v1.5M162.7 140.2v1.5M162.7 143.2v3.8M162.7 148.5v1.5M162.7 151.5v3.8M162.7 156.8v1.5"/>
<path d="M162.7 159.8v3.8M184.5 140.4v1.4M184.5 143.4v5.5M184.5 150.4v1.5M184.5 153.5v5.5M74.6 164.4v1.4M74.6 167.4v4M74.6 172.9v1.4M74.6 175.9v4M96.5 165.1v1.5M96.5 168.1v3.8M96.5 173.4v1.5"/>
<path d="M96.5 176.4v3.9M106.4 162.8v4.1M106.4 168.4v1.5M106.4 171.4v4.1M106.4 177v1.5M122.7 165.1v1.5M122.7 168.1v3.8M122.7 173.4v1.5M122.7 176.4v3.9M129.5 160.9v1.5M129.5 163.9v3.8M129.5 169.2v1.5"/>
<path d="M129.5 172.3v3.8M129.5 177.5v1.5M152.7 162.8v4.1M152.7 168.4v1.5M152.7 171.4v4.1M152.7 177v1.5M162.7 165.1v1.5M162.7 168.1v3.8M162.7 173.4v1.5M162.7 176.4v3.9M184.5 160.5v1.5M184.5 163.6v17.3"/>
<path d="M73.3 189.9h9.1M73.3 199.9h9.1M74.6 181.4v1.5M74.6 184.4v4M74.6 189.9v1.5M74.6 193v4M74.6 198.5v1.4M79.1 194.9h6.3M83.9 189.9h1.5M83.9 199.9h1.5M86.9 194.9h1.6M86.9 189.9h9.1"/>
<path d="M86.9 199.9h9.1M89.9 194.9h3.9M95.3 194.9h1.5M96.5 181.7v1.5M96.5 184.7v3.8M96.5 190v1.6M96.5 193v3.8M96.5 198.4v1.4M98.3 194.9h3.9M103.7 194.9h1.5M106.4 180v4.1M106.4 185.6v1.5"/>
<path d="M106.4 188.6v4.1M106.4 194.2v1.5M106.4 197.2v4.1M106.7 194.9h3.9M112.1 194.9h1.4M115.1 194.9h3.8M120.5 194.9h1.4M122.7 181.7v1.5M122.7 184.7v3.8M122.7 190v1.6M122.7 193v3.8M122.7 198.4v1.4"/>
<path d="M123.4 194.9h3.9M128.8 194.9h1.5M129.5 180.6v3.8M129.5 185.8v1.6M129.5 188.9v3.8M129.5 194.2v1.5M129.5 197.2v3.8M131.8 194.9h3.9M137.2 194.9h1.5M140.2 194.9h3.9M145.5 194.9h1.6M148.6 194.9h3.9"/>
<path d="M152.7 180v4.1M152.7 185.6v1.5M152.7 188.6v4.1M152.7 194.2v1.5M152.7 197.2v4.1M153.9 194.9h1.5M156.9 194.9h3.9M162.3 194.9h1.5M162.7 181.7v1.5M162.7 184.7v3.8M162.7 190v1.6M162.7 193v3.8"/>
<path d="M162.7 198.4v1.4M165.3 194.9h3.9M170.7 194.9h1.5M173.7 194.9h6.4M184.5 182.4v1.5M184.5 185.4v3.9M184.5 190.8v1.5M184.5 193.8v3.9M184.5 199.2v1.6M74.6 201.5v4M74.6 207v1.4M74.6 210v4"/>
<path d="M74.6 215.5v1.5M74.6 218.5v4M96.5 201.3v3.8M96.5 206.7v1.4M96.5 209.7v3.8M96.5 214.9v1.6M96.5 218v3.7M106.4 202.8v1.5M106.4 205.8v4M106.4 211.4v1.5M106.4 214.4v4.1M106.4 219.9v1.6"/>
<path d="M122.7 201.3v3.8M122.7 206.7v1.4M122.7 209.7v3.8M122.7 214.9v1.6M122.7 218v3.8M129.5 202.5v1.5M129.5 205.5v3.8M129.5 210.8v1.5M129.5 213.8v3.9M129.5 219.1v1.5M152.7 202.8v1.5M152.7 205.8v4"/>
<path d="M152.7 211.4v1.5M152.7 214.4v4.1M152.7 219.9v1.6M162.7 201.3v3.8M162.7 206.7v1.4M162.7 209.7v3.8M162.7 214.9v1.6M162.7 218v3.7M184.5 202.2v4M184.5 207.6v1.5M184.5 210.7v3.8M184.5 216.1v1.5"/>
<path d="M184.5 219.1v3.9M74.6 224v1.5M74.6 227v4.1M74.6 232.5v1.5M74.6 235.6v4M96.5 223.2v1.6M96.5 226.2v3.8M96.5 231.6v1.4M96.5 234.5v3.9M96.5 239.9v1.4M106.4 223v4.1M106.4 228.6v1.4"/>
<path d="M106.4 231.6v4.1M106.4 237.2v1.5M122.7 223.2v1.6M122.7 226.2v3.8M122.7 231.6v1.5M122.7 234.5v3.9M122.7 239.9v1.4M129.5 222.2v3.8M129.5 227.4v1.6M129.5 230.5v3.8M129.5 235.8v1.5M129.5 238.8v3.8"/>
<path d="M152.7 223v4.1M152.7 228.6v1.4M152.7 231.6v4.1M152.7 237.2v1.5M162.7 223.2v1.6M162.7 226.2v3.8M162.7 231.6v1.4M162.7 234.5v3.9M162.7 239.9v1.4M184.5 224.5v1.5M184.5 227.5v3.9M184.5 232.9v1.5"/>
<path d="M184.5 235.9v3.9M74.6 241.1v1.4M74.6 244.1v4M74.6 249.6v1.5M74.6 252.6v11.9M96.5 242.9v3.8M96.5 248.1v1.6M96.5 251.2v3.8M96.5 256.5v1.5M96.5 259.4v3.8M106.4 240.1v4.2M106.4 245.8v1.4"/>
<path d="M106.4 248.8v4M106.4 254.4v1.5M106.4 257.3v4.2M119.7 258h7.6M122.7 242.9v3.8M122.7 248.2v1.5M122.7 251.2v12.4M128.8 258h1.5M129.5 244.1v1.5M129.5 247.1v3.8M129.5 252.5v1.4M129.5 255.4v3.8"/>
<path d="M131.8 258h7.6M136.4 255v8.6M152.7 240.1v4.2M152.7 245.8v1.4M152.7 248.8v4M152.7 254.4v1.5M152.7 257.3v4.2M162.7 242.9v3.8M162.7 248.1v1.6M162.7 251.2v3.8M162.7 256.5v1.5M162.7 259.4v3.8"/>
<path d="M184.5 241.3v1.5M184.5 244.3v3.9M184.5 249.7v1.5M184.5 252.7v11.8M70.6 260.6h12.3M84.4 260.6h1.5M87.4 260.6h4.4M93.3 260.6h1.5M96.3 260.6h4.3M96.5 264.8v1.5M96.5 267.8v10.4M102.2 260.6h1.5"/>
<path d="M105.2 260.6h4.3M106.4 262.9v1.6M106.4 266v4M106.4 271.6v1.4M106.4 274.6v4M111.1 260.6h1.4M114 260.6h4.4M119.7 273.8h7.6M120 260.6h1.4M122.7 265.2v1.5M122.7 268.1v8.7M122.9 260.6h4.4"/>
<path d="M128.8 260.6h1.5M128.8 273.8h1.5M129.5 260.8v1.4M129.5 263.8v3.8M129.5 269.1v1.5M129.5 272.1v3.8M129.5 277.4v1.5M131.8 260.6h4.4M131.8 273.8h7.6M136.4 265.2v1.5M136.4 268.1v8.7M137.7 260.6h1.5"/>
<path d="M140.7 260.6h4.4M146.6 260.6h1.5M149.5 260.6h4.4M152.7 262.9v1.6M152.7 266v4M152.7 271.6v1.4M152.7 274.6v4M155.4 260.6h1.6M158.4 260.6h4.4M162.7 264.8v1.5M162.7 267.8v10.4M164.3 260.6h1.6"/>
<path d="M167.3 260.6h4.4M173.2 260.6h1.5M176.2 260.6h12.3M102.5 291.2h11.9M106.4 280.1v1.6M106.4 283.1v12M116 291.2h1.5M118.9 291.2h4.1M124.5 291.2h1.5M127.5 291.2h4.1M129.5 280.4v6.3M133.1 291.2h1.5"/>
<path d="M136.1 291.2h4M141.7 291.2h1.5M144.7 291.2h11.9M152.7 280.1v1.6M152.7 283.1v12"/>
</g>
<!-- layer: Center Mark (ISO) -->
<g fill="none" stroke="#000" stroke-width=".27">
<path d="M106.4 93.7v10M152.7 93.7v9M93.1 115h6.7M119.7 116.1h6M133.3 116.1h6.1M159.4 115h6.6M69.6 129.3h10M74.6 124.3v10M119.7 131.9h6M136.4 128.8v6.1M180.6 129.3h8.9M184.5 124.3v10"/>
<path d="M126.2 148.1h6.7M129.5 144.8v6.6M179.5 173.1h9M180.6 173.1h8.9M73.3 189.9h8.2M76.6 193.1v-8.1v18.1M89.6 189.9h8.2M92.8 185v18.1M179.5 216.8h9M184.5 211.8v10M129.5 238.4v6.7M74.6 255.6v8.9"/>
<path d="M122.7 255v6M126.2 241.8h6.7M136.4 255v6M184.5 255.6v9.9M93.1 274.9h6.7M122.7 270.8v6M133.3 273.8h6.1M159.4 274.9h6.6M106.4 286.2v8.9M147.7 291.2h10"/>
</g>
<!-- layer: Dimension (ISO) -->
<g fill="none" stroke="#000" stroke-width=".27">
<path d="M66.5 59.8v45.8M192.6 59.8v45.8M66.5 63l2.6-.5v1zM66.5 63h126.1M190.1 62.5l2.5 .5-2.5 .5zM26.4 90.7h55.1M29.5 90.7l.5 2.5h-.9zM29.5 90.7v208.5M26.4 299.2h55.1M29.1 296.7h.9l-.5 2.5zM46.9 354.2h19.2M46.9 348.1h19.9"/>
<path d="M49.7 345.7h.9l-.5 2.4zM50.1 354.2l.5 2.5h-.9zM50.1 343.2v16"/>
</g>
<g fill="#000">
<path d="M66.5 63l2.6-.5v1z" fill-rule="evenodd"/>
<path d="M190.1 62.5l2.5 .5-2.5 .5z" fill-rule="evenodd"/>
<path d="M29.5 90.7l.5 2.5h-.9z" fill-rule="evenodd"/>
<path d="M29.1 296.7h.9l-.5 2.5z" fill-rule="evenodd"/>
<path d="M49.7 345.7h.9l-.5 2.4z" fill-rule="evenodd"/>
<path d="M50.1 354.2l.5 2.5h-.9z" fill-rule="evenodd"/>
</g>
<g font-size="7.2">
<text x="158.4" y="213.7">B</text>
<text x="183.4" y="213.7">B</text>
<text x="113.5" y="327.1">B-B ( 2 : 1 )</text>
</g>
<g font-size="4.8">
<text x="48.2" y="9.8">6</text>
<text x="147.2" y="9.8">5</text>
<text x="246.2" y="9.8">4</text>
<text x="345.2" y="9.8">3</text>
<text x="444.2" y="9.8">2</text>
<text x="543.2" y="9.8">1</text>
<text x="6.3" y="54.4">D</text>
<text x="584.4" y="54.4">D</text>
<text x="125.6" y="61.4">252</text>
<text x="239.5" y="67.3">401</text>
<text x="158.6" y="77.1">402</text>
<text x="6.7" y="159.4">C</text>
<text x="584.4" y="159.4">C</text>
<text x="258.4" y="172.1">403</text>
<text x="28" y="198.9" transform="rotate(-90 28 198.9)">417</text>
<text x="341.7" y="209.1">PARTS LIST</text>
<text x="255.3" y="212.3">404</text>
<text x="310.6" y="215.6">ITEM #</text>
<text x="339.2" y="215.6">DESCRIPTION</text>
<text x="385.4" y="215.2">QTY</text>
<text x="314.7" y="222">401</text>
<text x="344.3" y="221.6">Top Plate</text>
<text x="388.6" y="222">1</text>
<text x="314.7" y="231.6">402</text>
<text x="339.4" y="228.5">Socket Screw</text>
<text x="387.3" y="231.6">12</text>
<text x="345.8" y="234.9">M6 x 10</text>
<text x="314.7" y="244.4">403</text>
<text x="338.5" y="241.2">MICROPHONE</text>
<text x="388.6" y="244.5">2</text>
<text x="344.2" y="247.6">COUPON</text>
<text x="314.7" y="257.2">404</text>
<text x="338.5" y="254">MICROPHONE</text>
<text x="388.6" y="257.2">2</text>
<text x="335.2" y="260.4">COUPON HOLDER</text>
<text x="6.8" y="264.4">B</text>
<text x="338.5" y="266.8">MICROPHONE</text>
<text x="584.4" y="264.4">B</text>
<text x="314.7" y="270">405</text>
<text x="338.8" y="273.2">COUPON SEAL</text>
<text x="388.6" y="270">2</text>
<text x="335.5" y="279.6">Socket Screw M3</text>
<text x="314.7" y="282.8">406</text>
<text x="350.5" y="286">x10</text>
<text x="388.6" y="282.8">4</text>
<text x="241.9" y="321.1">406</text>
<text x="48.5" y="352.5" transform="rotate(-90 48.5 352.5)">3</text>
<text x="6.7" y="369.4">A</text>
<text x="584.4" y="369.4">A</text>
<text x="307.9" y="378.8">TOLERANCES UNLESS OTHERWISE</text>
<text x="384.6" y="378.8">STATED: LINEAR 0dp ± 0.25mm ; 1dp ± 0.1mm; 2dp ± 0.05mm</text>
<text x="544.8" y="380">ANGULAR± 0.5° (30')</text>
<text x="207.8" y="387.4">405</text>
<text x="308.9" y="384.7">ALL DIMS. IN MM</text>
<text x="309.1" y="388.9">SCALE: 1 : 2</text>
<text x="343.2" y="384.8">Contact Details:</text>
<text x="537" y="388.4">23/05/2020</text>
<text x="493.7" y="397.2">TITLE:</text>
<text x="518.9" y="396.7">MICROPHONE and MOUNTING</text>
<text x="491.2" y="405.3">PART No.</text>
<text x="518.9" y="402.4">ASSEMBLY</text>
<text x="505.8" y="408.4">400</text>
<text x="553.8" y="408.4">00</text>
<text x="568.2" y="408.1">1 / 1</text>
<text x="48.2" y="414.1">6</text>
<text x="147.2" y="414.1">5</text>
<text x="246.2" y="414.1">4</text>
<text x="345.2" y="414.1">3</text>
<text x="444.2" y="414.1">2</text>
<text x="543.2" y="414.1">1</text>
</g>
<g font-size="4.5">
<text x="416" y="396.8">Department of</text>
<text x="416" y="401.6">Mechanical</text>
<text x="416" y="406.3">Engineering</text>
</g>
<text font-size="4.1" x="517.9" y="388.7">A2</text>
<g font-size="3.4">
<text x="343" y="388.4">EA485</text>
<text x="422.1" y="389.2">EA</text>
<text x="449" y="389.2">EA</text>
<text x="493.1" y="388.6">23/05/2020</text>
<text x="561.9" y="389.2">GBDP-CERN</text>
</g>
<g font-size="2.7">
<text x="384.7" y="382.9">Remove all sharp</text>
<text x="422.1" y="383.3">Designed by</text>
<text x="449" y="383.3">Checked by</text>
<text x="474" y="383.3">Approved by</text>
<text x="506.3" y="383.1">Date</text>
<text x="517.8" y="383.3">Sheet size</text>
<text x="537" y="383.1">Date</text>
<text x="564" y="383.2">PROJECT</text>
<text x="384.7" y="386.2">edges. Ro. 0,8 unless</text>
<text x="384.7" y="389.5">stated</text>
<text x="552.4" y="403.3">Edition</text>
<text x="570.5" y="403.3">Sheet</text>
</g>
<g font-size="2.5">
<text x="343" y="395">© UNIVERSITY OF BATH</text>
<text x="343" y="397.8">THIS DOCUMENT IS COPYRIGHT AND THE PROPERTY</text>
<text x="343" y="400.7">OF THE UNIVERSITY OF BATH. IT MUST NOT BE COPIED</text>
<text x="343" y="403.5">IN WHOLE OR IN PART NOR DISCLOSED TO ANY THIRD</text>
<text x="343" y="406.3">PARTY WITHOUT PRIOR PERMISION OF THE UNIVERSITY</text>
</g>
</svg>
